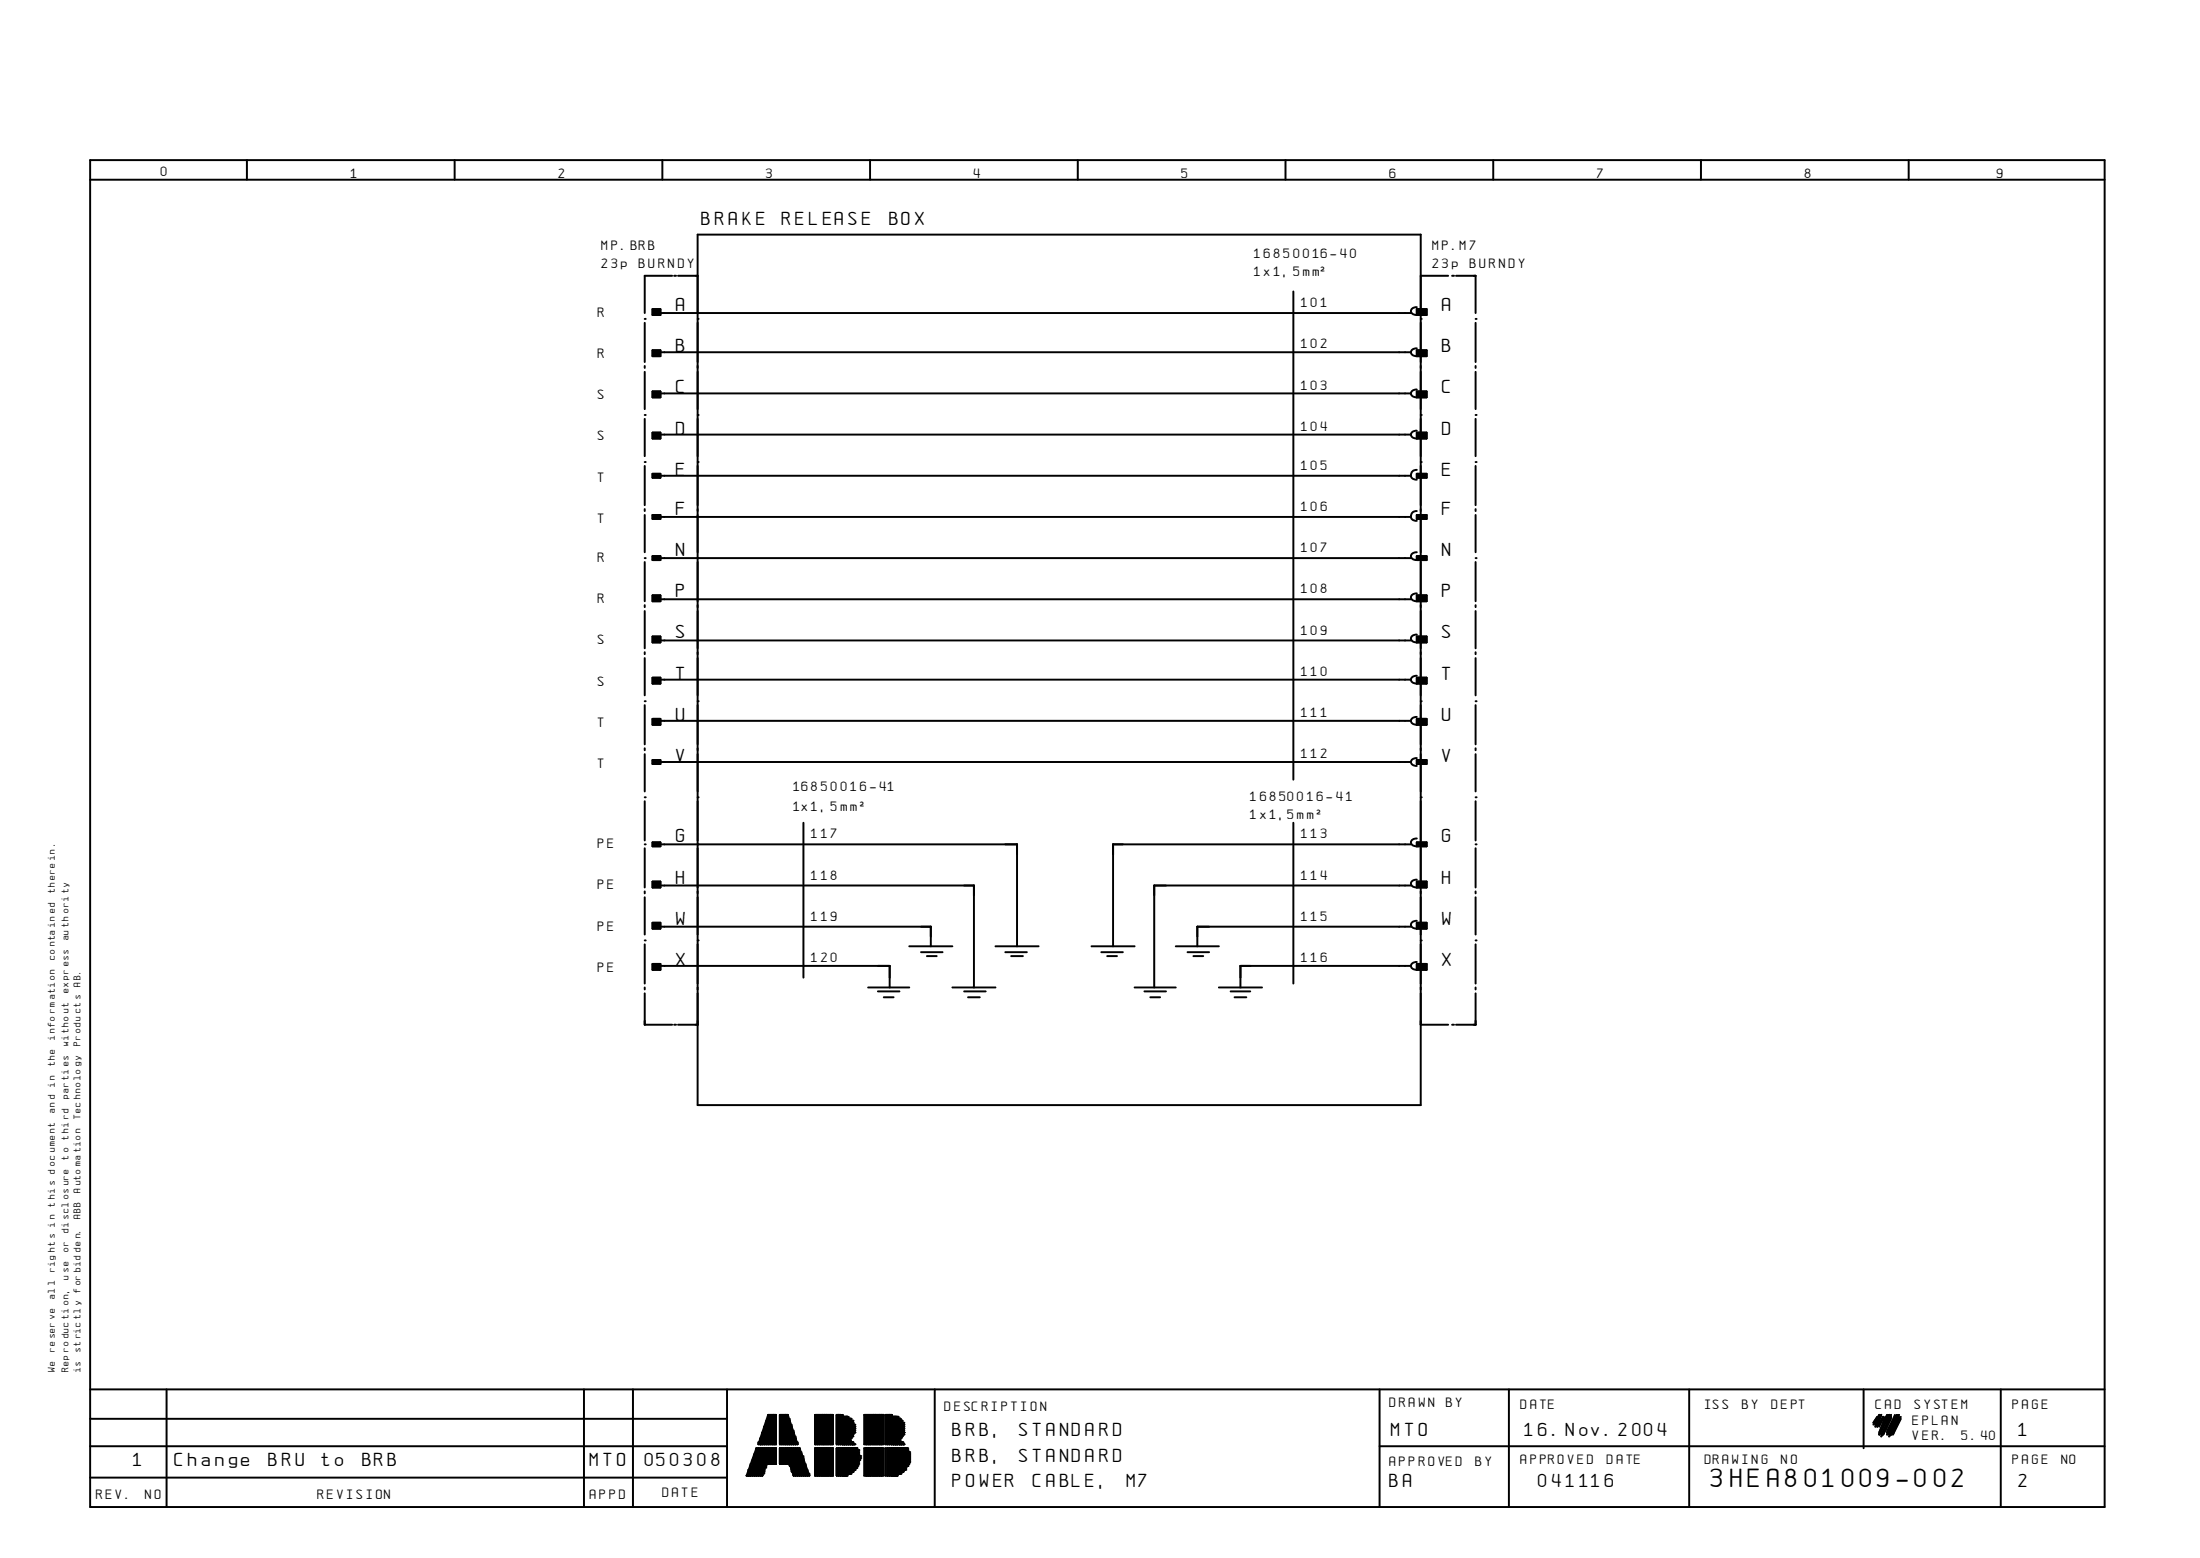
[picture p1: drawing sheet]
<svg xmlns="http://www.w3.org/2000/svg" width="297mm" height="210mm" viewBox="0 0 297 210" stroke-linecap="round" stroke-linejoin="round" font-family="sans-serif">
<g fill="none" stroke="#000" stroke-width=".26">
<path d="M12.2 21.6h272v181.8h-272zM12.2 24.3h272M33.3 21.6v2.7M61.4 21.6v2.7M89.4 21.6v2.7M90.8 37.2h-3.8v5M91 37.2h.3M91.5 37.2h2.7M94.2 31.7h97.6v117.4h-97.6zM117.5 21.6v2.7M145.5 21.6v2.7M173.6 21.6v2.7"/>
<path d="M174.6 39.3v65.9M191.8 37.2h3.7M196.1 37.2h.2M196.6 37.2h2.6v5M201.6 21.6v2.7M229.7 21.6v2.7M257.7 21.6v2.7M87 43h.1M87 56h.1M87 43.6v5.3M87 49.4v.3M87 50.2v5"/>
<path d="M87 56.5v5.1M88.1 41.7h1.1v.8h-1.1zM88.1 47.3h1.1v.8h-1.1zM88.1 52.8h1.1v.8h-1.1zM88.1 58.4h1.1v.8h-1.1zM89.2 42.2h101.3M89.2 47.5h101.3M89.2 53.1h101.3M89.2 58.6h101.3M94.2 43h.1M94.2 56h.1M191.3 41.5a.66 .66 0 0 0-.8 .5 .66 .66 0 0 0 .8 .5"/>
<path d="M191.3 47a.66 .66 0 0 0-.8 .5 .66 .66 0 0 0 .8 .6M191.3 52.6a.66 .66 0 0 0-.8 .5 .66 .66 0 0 0 .8 .5M191.3 58.1a.66 .66 0 0 0-.8 .5 .66 .66 0 0 0 .8 .6M191.3 41.7h1.3v.8h-1.3zM191.3 47.3h1.3v.8h-1.3zM191.3 52.8h1.3v.8h-1.3zM191.3 58.4h1.3v.8h-1.3zM191.8 43h.1M191.8 56h.1M199.2 43h.1M199.2 56h.1M199.2 43.6v5.3"/>
<path d="M199.2 49.4v.3M199.2 50.2v5M199.2 56.5v5.1M87 62.4h.1M87 75.3h.1M87 62.9v5.3M87 68.7v.3M87 69.5v5M87 75.8v5.3M88.1 63.9h1.1v.6h-1.1zM88.1 69.5h1.1v.5h-1.1zM88.1 75.1h1.1v.5h-1.1z"/>
<path d="M89.2 64.2h101.3M89.2 69.8h101.3M89.2 75.3h101.3M94.2 62.4h.1M94.2 75.3h.1M191.3 63.4a.67 .67 0 0 0-.8 .7 .67 .67 0 0 0 .8 .6M191.3 69a.67 .67 0 0 0-.8 .6 .67 .67 0 0 0 .8 .7M191.3 74.5a.66 .66 0 0 0-.8 .6 .66 .66 0 0 0 .8 .5M191.3 63.9h1.3v.6h-1.3zM191.3 69.5h1.3v.5h-1.3zM191.3 75.1h1.3v.5h-1.3zM191.8 62.4h.1"/>
<path d="M191.8 75.3h.1M199.2 62.4h.1M199.2 75.3h.1M199.2 62.9v5.3M199.2 68.7v.3M199.2 69.5v5M199.2 75.8v5.3M87 94.6h.1M87 81.7v.2M87 82.5v5M87 88v.3M87 88.8v5"/>
<path d="M87 95.2v5.3M88.1 80.3h1.1v.8h-1.1zM88.1 85.9h1.1v.8h-1.1zM88.1 91.5h1.1v.8h-1.1zM88.1 97h1.1v.8h-1.1zM89.2 80.9h101.3M89.2 86.4h101.3M89.2 91.7h101.3M89.2 97.3h101.3M94.2 94.6h.1M191.3 80.1a.66 .66 0 0 0-.8 .5 .66 .66 0 0 0 .8 .5M191.3 85.6a.66 .66 0 0 0-.8 .6 .66 .66 0 0 0 .8 .5"/>
<path d="M191.3 91.2a.66 .66 0 0 0-.8 .5 .66 .66 0 0 0 .8 .6M191.3 96.7a.66 .66 0 0 0-.8 .6 .66 .66 0 0 0 .8 .5M191.3 80.3h1.3v.8h-1.3zM191.3 85.9h1.3v.8h-1.3zM191.3 91.5h1.3v.8h-1.3zM191.3 97h1.3v.8h-1.3zM191.8 94.6h.1M199.2 94.6h.1M199.2 81.7v.2M199.2 82.5v5M199.2 88v.3M199.2 88.8v5"/>
<path d="M199.2 95.2v5.3M87 107.6h.1M87 113.9h.1M87 101v.2M87 101.8v5M87 108.1v5.3M87 114.5v5.3M88.1 102.6h1.1v.5h-1.1zM88.1 113.7h1.1v.5h-1.1zM88.1 119h1.1v.8h-1.1zM89.2 119.5h42.3v13.8M89.2 113.9h48.1v13.8"/>
<path d="M89.2 102.8h101.3M94.2 107.6h.1M94.2 113.9h.1M108.5 111v20.9M174.6 111v21.7M190.5 119.5h-34.7v13.8M190.5 113.9h-40.2v13.8M191.3 102.3a.66 .66 0 0 0-.8 .5 .66 .66 0 0 0 .8 .6M191.3 113.2a.66 .66 0 0 0-.8 .5 .66 .66 0 0 0 .8 .5M191.3 118.7a.66 .66 0 0 0-.8 .5 .66 .66 0 0 0 .8 .6M191.3 102.6h1.3v.5h-1.3zM191.3 113.7h1.3v.5h-1.3z"/>
<path d="M191.3 119h1.3v.8h-1.3zM191.8 107.6h.1M191.8 113.9h.1M199.2 107.6h.1M199.2 113.9h.1M199.2 101v.2M199.2 101.8v5M199.2 108.1v5.3M199.2 114.5v5.3M87 126.9h.1M87 120.3v.3M87 121.1v5"/>
<path d="M87 127.4v5.3M87 133.3v.2M87 134.1v4.2h3.8M88.1 124.5h1.1v.8h-1.1zM88.1 130.1h1.1v.8h-1.1zM89.2 130.4h30.9v2.9M89.2 125.1h36.5v2.6M91 138.3h.3M91.5 138.3h2.7M94.2 126.9h.1M117.2 133.3h5.6M118.5 133.8h2.9"/>
<path d="M119.3 134.6h1.3M122.8 127.7h5.8M124.4 128.5h2.9M125.1 129h1.4M128.6 133.3h5.8M130.2 133.8h2.9M130.7 134.6h1.6M134.4 127.7h5.8M135.7 128.5h2.9M136.5 129h1.6M147.4 127.7h5.8M148.7 128.5h2.9"/>
<path d="M149.5 129h1.3M153.2 133.3h5.5M154.5 133.8h2.9M155.3 134.6h1.3M158.7 127.7h5.9M160.3 128.5h2.9M161.1 129h1.4M164.6 133.3h5.8M166.2 133.8h2.6M166.7 134.6h1.6M190.5 130.4h-23v2.9M190.5 125.1h-28.8v2.6"/>
<path d="M191.3 124.3a.66 .66 0 0 0-.8 .5 .66 .66 0 0 0 .8 .5M191.3 129.8a.66 .66 0 0 0-.8 .6 .66 .66 0 0 0 .8 .5M191.3 124.5h1.3v.8h-1.3zM191.3 130.1h1.3v.8h-1.3zM191.8 126.9h.1M191.8 138.3h3.7M196.1 138.3h.2M199.2 126.9h.1M199.2 134.1v4.2h-2.6M199.2 120.3v.3M199.2 121.1v5M199.2 127.4v5.3"/>
<path d="M199.2 133.3v.2M12.2 195.2h86M12.2 199.4h86M12.2 191.5h86M12.2 187.5h272M22.5 187.5v15.9M78.8 187.5v15.9M85.5 187.5v15.9M98.2 187.5v15.9M100.8 199.1h.1M100.8 199.1h2.1M101.1 199.1h.1"/>
<path d="M101.1 198.3h.1M101.1 198.9l-.3 .2M101.1 198.3v.8M101.3 197.6v1.5M101.6 197v2.1M101.9 196.2v2.9M102.1 195.4h2.7v2.2h-1.3l-.6 1.5M102.1 195.4l-1.3 3.7M102.1 195.4v3.7M102.4 195.4v3.7M102.7 194.9h.1M102.7 194.1h.1"/>
<path d="M102.7 194.6h-.3v.3M102.7 194.1v.8M102.7 195.4v3.7M102.9 193.3v1.6M102.9 195.4v3.7M103.2 192.5v2.4M103.2 195.4v3.5M103.2 197.6l-.3 1.3M103.5 191.7v3.2M103.5 195.4v2.7M103.7 190.9v4M103.7 195.4v2.2"/>
<path d="M103.7 190.9h1.1v4h-2.4M103.7 190.9l-1.3 4M104 190.9v4M104 195.4v2.2M104.2 190.9v4M104.2 195.4v2.2M104.5 190.9v4M104.5 195.4v2.2M105.6 190.9v4M105.6 195.4v2.2M105.8 190.9v4M105.8 195.4v2.2"/>
<path d="M106.1 190.9v4M106.1 195.4v2.2M106.4 190.9v4M106.4 195.4v2.2M106.4 190.9h-1.1v4h2.4M106.4 190.9l1.3 4M106.6 191.5v3.4M106.6 195.4v2.4M106.9 192.3v2.6M106.9 195.4v3.2M107.2 193.1v1.8M107.2 195.4v3.7"/>
<path d="M107.2 199.1h2.1M107.4 193.9v1M107.4 195.4v3.7M107.7 194.6v.3M107.7 195.4v3.7M107.9 195.4h-2.6v2.2h1.3l.6 1.5M107.9 195.4v3.7M107.9 195.4l1.4 3.7M108.2 196v3.1M108.5 196.5v2.6M108.7 197.6v1.5M109 198.3v.8"/>
<path d="M109.3 198.9v.2M110.1 190.9h2.3v4h-2.3zM110.1 195.4h2.3v3.7h-2.3zM110.3 190.9v4M110.3 195.4v3.7M110.6 190.9v4M110.6 195.4v3.7M110.9 190.9v4M110.9 195.4v3.7M111.1 190.9v4M111.1 195.4v3.7M111.4 190.9v4"/>
<path d="M111.4 195.4v3.7M111.7 190.9v4M111.7 195.4v3.7M111.9 190.9v4M111.9 195.4v3.7M112.2 190.9v4M112.2 195.4v3.7M113.2 190.9v4M113.2 195.4v3.7M113.5 194.9v-4h-.5v4h2.4M113.5 195.4v3.7M113.5 191.2h.8"/>
<path d="M113.8 195.4h.1M113.8 199.1h.1M113.8 191.2h.1M113.8 194.9h.1M113.8 190.9v4M113.8 195.4v3.7M114 199.1h.1M114 195.4h.1M114 191.2h.1M114 194.9h.1M114 191.2v3.7M114 195.4v3.7"/>
<path d="M114.3 195.4h.1M114.3 199.1h.1M114.3 198.9h.1M114.3 191.2h.1M114.3 194.4h.1M114.3 194.9h.1M114.3 191.2v3.7M114.3 195.4v3.7M114.3 194.4h.5v.5M114.3 191.2l.3 .3M114.6 198.9h.1M114.6 195.4h.1"/>
<path d="M114.6 194.1h.1M114.6 194.9h.1M114.6 194.4h.1M114.6 191.5h.1M114.6 191.5h.2M114.6 191.2v3.7M114.6 195.4v3.5M114.6 198.9l-.3 .2M114.6 194.1h.2M114.6 194.1l-.3 .3M114.6 198.9h.2M114.8 198.9h.1"/>
<path d="M114.8 195.4h.1M114.8 194.1h.1M114.8 194.9h.1M114.8 191.7h.1M114.8 191.5h.1M114.8 191.5v2.6M114.8 195.4v3.5M114.8 193.9h.3M114.8 194.6h.3M114.8 191.7h.3M115.1 198.6h.1M115.1 195.4h.1"/>
<path d="M115.1 193.9h.1M115.1 193.6h.1M115.1 194.9h.1M115.1 194.6h.1M115.1 192h.1M115.1 191.7h.1M115.1 191.7v2.2M115.1 194.6v.3M115.1 195.4v3.2M115.1 193.3h.3M115.1 192.3h.3M115.1 192l.3 .3"/>
<path d="M115.1 194.6l.3 .3M115.4 195.4h.1M115.4 198.3h.1M115.4 194.9h.1M115.4 193.3h.1M115.4 193.1h.1M115.4 192.8h.1M115.4 192.5h.1M115.4 192.3h.1M115.4 192.3v1M115.4 195.4v2.9M115.6 198.1h.1"/>
<path d="M115.6 195.4h.1M115.6 197.8h.1M115.6 195.4h-2.6v3.7h1.3M115.6 198.1l-.8 .8M115.6 195.4v2.7M115.6 195.4l.3 .3M115.9 195.7h.1M115.9 197.6h.1M115.9 197.3h.1M115.9 196.2h.1M115.9 196h.1M115.9 197.6l-.3 .2"/>
<path d="M115.9 195.7v2.1h-.3M115.9 196.2l.3 .3M116.2 196.8h.1M116.2 196.5h.1M116.2 196.5v.5h-.3M116.7 195.4h2.6v3.7h-2.6zM116.7 190.9h2.6v4h-2.6zM116.9 190.9v4M116.9 195.4v3.7M117.2 190.9v4M117.2 195.4v3.7M117.5 190.9v4"/>
<path d="M117.5 195.4v3.7M117.7 190.9v4M117.7 195.4v3.7M118 190.9v4M118 195.4v3.7M118.3 190.9v4M118.3 195.4v3.7M118.5 190.9v4M118.5 195.4v3.7M118.8 190.9v4M118.8 195.4v3.7M119.1 190.9v4"/>
<path d="M119.1 195.4v3.7M119.9 190.9v4M119.9 195.4v3.7M120.1 190.9v4M120.1 195.4v3.7M120.4 199.1h.1M120.4 195.4h.1M120.4 191.2h.1M120.4 194.9v-4h-.8v4h2.4M120.4 191.2h.8M120.4 195.4v3.7M120.6 199.1h.1"/>
<path d="M120.6 195.4h.1M120.6 191.2h.1M120.6 194.9h.1M120.6 191.2v3.7M120.6 195.4v3.7M120.9 199.1h.1M120.9 195.4h.1M120.9 194.9h.1M120.9 191.2h.1M120.9 191.2v3.7M120.9 195.4v3.7M121.2 198.9h.1"/>
<path d="M121.2 195.4h.1M121.2 191.2h.1M121.2 194.4h.1M121.2 194.9h.1M121.2 191.5h.2M121.2 195.4v3.7h-1.6v-3.7h2.9M121.2 194.4h.2M121.2 191.2v3.7M121.4 198.9h.1M121.4 195.4h.1M121.4 191.5h.1M121.4 194.1h.1"/>
<path d="M121.4 194.9h.1M121.4 194.4h.1M121.4 191.5v2.6M121.4 194.4v.5M121.4 195.4v3.5M121.4 191.5l.3 .2M121.4 194.4l.6 .5M121.7 195.4h.1M121.7 198.6h.1M121.7 193.9h.1M121.7 191.7h.1M121.7 192h.1"/>
<path d="M121.7 194.6h.1M121.7 194.9h.1M121.7 191.7v2.4h-.5M121.7 194.6h.3v.3M121.7 195.4v3.5h-.5M121.7 198.6l-.3 .3M121.7 194.6v.3M121.7 193.6h.3M121.7 193.9l-.3 .2M121.7 192h.3M122 195.4h.1M122 198.3h.1"/>
<path d="M122 193.6h.1M122 193.3h.1M122 194.9h.1M122 193.1h.1M122 192.8h.1M122 192.5h.1M122 192.3h.1M122 192h.1M122 192v1.6M122 195.4v3.2h-.3M122 198.3h.2M122.2 195.4h.1"/>
<path d="M122.2 198.1h.1M122.2 198.3h.1M122.2 195.4v2.9M122.2 195.4l.6 .6M122.5 195.7h.1M122.5 197.8h.1M122.5 195.4h.1M122.5 197.8l-.3 .3M122.5 195.4v2.4M122.8 197.3h.1M122.8 197h.1M122.8 196.8h.1"/>
<path d="M122.8 196.5h.1M122.8 196.2h.1M122.8 196h.1M122.8 196h-.3l.3 .2M122.8 196v1.6h-.3M126.2 187.5v15.9M186.3 195.2h97.9M186.3 187.5v15.9M203.7 187.5v15.9M228.1 187.5v15.9M251.6 187.5v7.9M253.5 191.2l-.6 .8"/>
<path d="M254 190.9l-.5 1.6 .8-1.3-.6 1.3M254 190.9l-.8 1.6M254 190.9l-.8 1.4 .5-1.4-.8 1.4M254.3 191.5l-.6 .8M254.8 193.3l.5 .3M255.1 192.8h.1M255.1 192.8h.2M255.1 190.9l-1.4 2.7 1.1-2.7-1.1 2.4 .8-2.1M255.1 192.8l.2 .3M255.1 192.8l.5 .3M255.3 193.6h.1M255.3 193.1h.1"/>
<path d="M255.3 192.8h.1M255.3 192.5h.1M255.3 192.3h.1M255.3 193.3h.1M255.3 192.5l-.2 .3M255.3 193.3l-.2 .6 .2-.3M255.3 192.3v.5M255.3 193.1v.2M255.3 193.1l-.5 .5M255.3 192.8l-.2 .5M255.3 192.5h.3M255.3 192.3l.3-.3 .3 .3"/>
<path d="M255.3 191.5l-1 2.1 1-2.4-1.3 2.7 1.3-3-1.3 2.7M255.3 192.3l.6 .5M255.6 193.1h.1M255.6 192.5h.1M255.6 192.8h.1M255.6 191.7h.5M255.6 191.7v.6l.3-.3M255.6 192.5v.6M255.6 193.1h-.5v.5M255.6 193.1l-.3 .5M255.9 192.3h.1M255.9 192h.1"/>
<path d="M255.9 191.7h.1M255.9 191.5h.1M255.9 191.2h.1M255.9 191.5h.5M255.9 192.3h.2M255.9 192h.2M255.9 192.8l-.3 .3M255.9 191.2l.2-.3v.3l.3-.3-.3 .6M255.9 192.3l-.3 .2M255.9 192l-.3 .5M255.9 191.5l-.3 .2M255.9 191.2v.5"/>
<path d="M255.9 192.3v.5M255.9 190.9l-1.1 2.4M255.9 191.2l-1.1 2.1M255.9 191.2l-1.1 1.9M255.9 192l.2 .3M255.9 191.5l.2 .2M255.9 191.2l.5 .3M255.9 191.2l.2 .3M256.1 191.7h.1M256.1 191.5h.1M256.1 192h.1M256.1 191.5v.8"/>
<path d="M256.4 191.5h.1M256.4 191.5l-.8 2.1 1-2.1M256.4 191.5l-.3 .2M256.4 191.2v.3M256.6 191.2l-1.3 2.4M270.1 187.5v15.9"/>
</g>
<g fill="#000" stroke="#000" stroke-width=".26">
<path d="M88.1 41.7h1.1v.8h-1.1zM88.1 47.3h1.1v.8h-1.1zM88.1 52.8h1.1v.8h-1.1zM88.1 58.4h1.1v.8h-1.1zM191.3 41.7h1.3v.8h-1.3zM191.3 47.3h1.3v.8h-1.3zM191.3 52.8h1.3v.8h-1.3zM191.3 58.4h1.3v.8h-1.3zM88.1 63.9h1.1v.6h-1.1zM88.1 69.5h1.1v.5h-1.1zM88.1 75.1h1.1v.5h-1.1zM191.3 63.9h1.3v.6h-1.3z"/>
<path d="M191.3 69.5h1.3v.5h-1.3zM191.3 75.1h1.3v.5h-1.3zM88.1 80.3h1.1v.8h-1.1zM88.1 85.9h1.1v.8h-1.1zM88.1 91.5h1.1v.8h-1.1zM88.1 97h1.1v.8h-1.1zM191.3 80.3h1.3v.8h-1.3zM191.3 85.9h1.3v.8h-1.3zM191.3 91.5h1.3v.8h-1.3zM191.3 97h1.3v.8h-1.3zM88.1 102.6h1.1v.5h-1.1zM88.1 113.7h1.1v.5h-1.1z"/>
<path d="M88.1 119h1.1v.8h-1.1zM191.3 102.6h1.3v.5h-1.3zM191.3 113.7h1.3v.5h-1.3zM191.3 119h1.3v.8h-1.3zM88.1 124.5h1.1v.8h-1.1zM88.1 130.1h1.1v.8h-1.1zM191.3 124.5h1.3v.8h-1.3zM191.3 130.1h1.3v.8h-1.3z"/>
</g>
<text font-size="2.8" x="231" y="200.7">3HEA801009-002</text>
<g font-size="2">
<text x="94.7" y="30.3">BRAKE</text>
<text x="105.6" y="30.3">RELEASE</text>
<text x="120.1" y="30.3">BOX</text>
<text x="91.3" y="42">A</text>
<text x="194.7" y="42">A</text>
<text x="91.3" y="47.5">B</text>
<text x="194.7" y="47.5">B</text>
<text x="91.3" y="53.1">C</text>
<text x="194.7" y="53.1">C</text>
<text x="91.3" y="58.6">D</text>
<text x="194.7" y="58.6">D</text>
<text x="91.3" y="64.2">E</text>
<text x="194.7" y="64.2">E</text>
<text x="91.3" y="69.5">F</text>
<text x="194.7" y="69.5">F</text>
<text x="91.3" y="75.1">N</text>
<text x="194.7" y="75.1">N</text>
<text x="91.3" y="80.6">P</text>
<text x="194.7" y="80.6">P</text>
<text x="91.3" y="86.2">S</text>
<text x="194.7" y="86.2">S</text>
<text x="91.3" y="91.7">T</text>
<text x="194.7" y="91.7">T</text>
<text x="91.3" y="97.3">U</text>
<text x="194.7" y="97.3">U</text>
<text x="91.3" y="102.8">V</text>
<text x="194.7" y="102.8">V</text>
<text x="91.3" y="113.7">G</text>
<text x="194.7" y="113.7">G</text>
<text x="91.3" y="119.2">H</text>
<text x="194.7" y="119.2">H</text>
<text x="91.3" y="124.8">W</text>
<text x="194.7" y="124.8">W</text>
<text x="91.3" y="130.4">X</text>
<text x="194.7" y="130.4">X</text>
<text x="18" y="197.8">1</text>
<text x="23.5" y="197.8">Change</text>
<text x="36.2" y="197.8">BRU</text>
<text x="43.4" y="197.8">to</text>
<text x="48.9" y="197.8">BRB</text>
<text x="79.6" y="197.8">MTO</text>
<text x="87" y="197.8">050308</text>
<text x="128.6" y="197.3">BRB,</text>
<text x="128.6" y="193.9">BRB,</text>
<text x="137.6" y="197.3">STANDARD</text>
<text x="137.6" y="193.9">STANDARD</text>
<text x="187.9" y="193.9">MTO</text>
<text x="205.8" y="193.9">16.Nov.2004</text>
<text x="272.5" y="193.9">1</text>
<text x="128.6" y="200.7">POWER</text>
<text x="139.4" y="200.7">CABLE,</text>
<text x="152.1" y="200.7">M7</text>
<text x="187.6" y="200.7">BA</text>
<text x="207.7" y="200.7">041116</text>
<text x="272.5" y="200.7">2</text>
</g>
<g font-size="1.5">
<text x="21.7" y="23.7">0</text>
<text x="47.4" y="24">1</text>
<text x="75.4" y="24">2</text>
<text x="103.5" y="24">3</text>
<text x="131.5" y="24">4</text>
<text x="159.5" y="24">5</text>
<text x="187.6" y="24">6</text>
<text x="215.6" y="24">7</text>
<text x="243.7" y="24">8</text>
<text x="269.6" y="24">9</text>
<text x="81.2" y="33.8">MP.BRB</text>
<text x="169.3" y="34.8">16850016-40</text>
<text x="193.4" y="33.8">MP.M7</text>
<text x="81.2" y="36.2">23p</text>
<text x="86.3" y="36.2">BURNDY</text>
<text x="169.3" y="37.2">1x1,5mm˝</text>
<text x="175.7" y="41.5">101</text>
<text x="193.4" y="36.2">23p</text>
<text x="198.4" y="36.2">BURNDY</text>
<text x="80.7" y="42.8">R</text>
<text x="175.7" y="47">102</text>
<text x="80.7" y="48.3">R</text>
<text x="80.7" y="53.9">S</text>
<text x="175.7" y="52.6">103</text>
<text x="80.7" y="59.4">S</text>
<text x="175.7" y="58.1">104</text>
<text x="80.7" y="65">T</text>
<text x="175.7" y="63.4">105</text>
<text x="80.7" y="70.6">T</text>
<text x="175.7" y="69">106</text>
<text x="80.7" y="75.8">R</text>
<text x="175.7" y="74.5">107</text>
<text x="80.7" y="81.4">R</text>
<text x="175.7" y="80.1">108</text>
<text x="80.7" y="87">S</text>
<text x="175.7" y="85.6">109</text>
<text x="80.7" y="92.5">S</text>
<text x="175.7" y="91.2">110</text>
<text x="80.7" y="98.1">T</text>
<text x="175.7" y="96.7">111</text>
<text x="80.7" y="103.6">T</text>
<text x="107.2" y="106.8">16850016-41</text>
<text x="175.7" y="102.3">112</text>
<text x="107.2" y="109.4">1x1,5mm˝</text>
<text x="109.5" y="113.2">117</text>
<text x="168.8" y="110.5">1x1,5mm˝</text>
<text x="168.8" y="108.1">16850016-41</text>
<text x="175.7" y="113.2">113</text>
<text x="80.7" y="114.5">PE</text>
<text x="109.5" y="118.7">118</text>
<text x="175.7" y="118.7">114</text>
<text x="80.7" y="120">PE</text>
<text x="80.7" y="125.6">PE</text>
<text x="109.5" y="124.3">119</text>
<text x="175.7" y="124.3">115</text>
<text x="80.7" y="131.1">PE</text>
<text x="109.5" y="129.8">120</text>
<text x="175.7" y="129.8">116</text>
<text x="127.5" y="190.4">DESCRIPTION</text>
<text x="187.6" y="189.9">DRAWN</text>
<text x="195.3" y="189.9">BY</text>
<text x="205.3" y="190.1">DATE</text>
<text x="230.2" y="190.1">ISS</text>
<text x="235.2" y="190.1">BY</text>
<text x="239.2" y="190.1">DEPT</text>
<text x="253.2" y="190.1">CAD</text>
<text x="258.5" y="190.1">SYSTEM</text>
<text x="271.7" y="190.1">PAGE</text>
<text x="187.6" y="197.8">APPROVED</text>
<text x="199.2" y="197.8">BY</text>
<text x="205.3" y="197.6">APPROVED</text>
<text x="217" y="197.6">DATE</text>
<text x="230.2" y="197.6">DRAWING</text>
<text x="240.5" y="197.6">NO</text>
<text x="258.2" y="194.4">VER.</text>
<text x="258.2" y="192.3">EPLAN</text>
<text x="264.8" y="194.4">5.40</text>
<text x="271.7" y="197.6">PAGE</text>
<text x="278.3" y="197.6">NO</text>
<text x="13" y="202.3">REV.</text>
<text x="19.6" y="202.3">NO</text>
<text x="42.9" y="202.3">REVISION</text>
<text x="79.6" y="202.3">APPD</text>
<text x="89.4" y="202.1">DATE</text>
</g>
<g font-size="1">
<text x="7.4" y="120.6" transform="rotate(-90 7.4 120.6)">therein.</text>
<text x="7.4" y="129.6" transform="rotate(-90 7.4 129.6)">contained</text>
<text x="9.3" y="126.9" transform="rotate(-90 9.3 126.9)">authority</text>
<text x="9.3" y="134.1" transform="rotate(-90 9.3 134.1)">express</text>
<text x="7.4" y="143.8" transform="rotate(-90 7.4 143.8)">the</text>
<text x="7.4" y="140.4" transform="rotate(-90 7.4 140.4)">information</text>
<text x="9.3" y="141.2" transform="rotate(-90 9.3 141.2)">without</text>
<text x="10.8" y="141.2" transform="rotate(-90 10.8 141.2)">Products AB.</text>
<text x="9.3" y="148.3" transform="rotate(-90 9.3 148.3)">parties</text>
<text x="7.4" y="150.2" transform="rotate(-90 7.4 150.2)">and in</text>
<text x="10.8" y="151" transform="rotate(-90 10.8 151)">Technology</text>
<text x="9.3" y="156.5" transform="rotate(-90 9.3 156.5)">to third</text>
<text x="10.8" y="161" transform="rotate(-90 10.8 161)">Automation</text>
<text x="9.3" y="166.3" transform="rotate(-90 9.3 166.3)">disclosure</text>
<text x="10.8" y="164.5" transform="rotate(-90 10.8 164.5)">ABB</text>
<text x="7.4" y="171.6" transform="rotate(-90 7.4 171.6)">rights in this document</text>
<text x="9.3" y="172.7" transform="rotate(-90 9.3 172.7)">use</text>
<text x="9.3" y="169" transform="rotate(-90 9.3 169)">or</text>
<text x="7.4" y="175.3" transform="rotate(-90 7.4 175.3)">all</text>
<text x="7.4" y="185.1" transform="rotate(-90 7.4 185.1)">We</text>
<text x="7.4" y="182.5" transform="rotate(-90 7.4 182.5)">reserve</text>
<text x="9.3" y="185.1" transform="rotate(-90 9.3 185.1)">Reproduction,</text>
<text x="10.8" y="185.1" transform="rotate(-90 10.8 185.1)">is</text>
<text x="10.8" y="182.5" transform="rotate(-90 10.8 182.5)">strictly forbidden.</text>
</g>
</svg>
